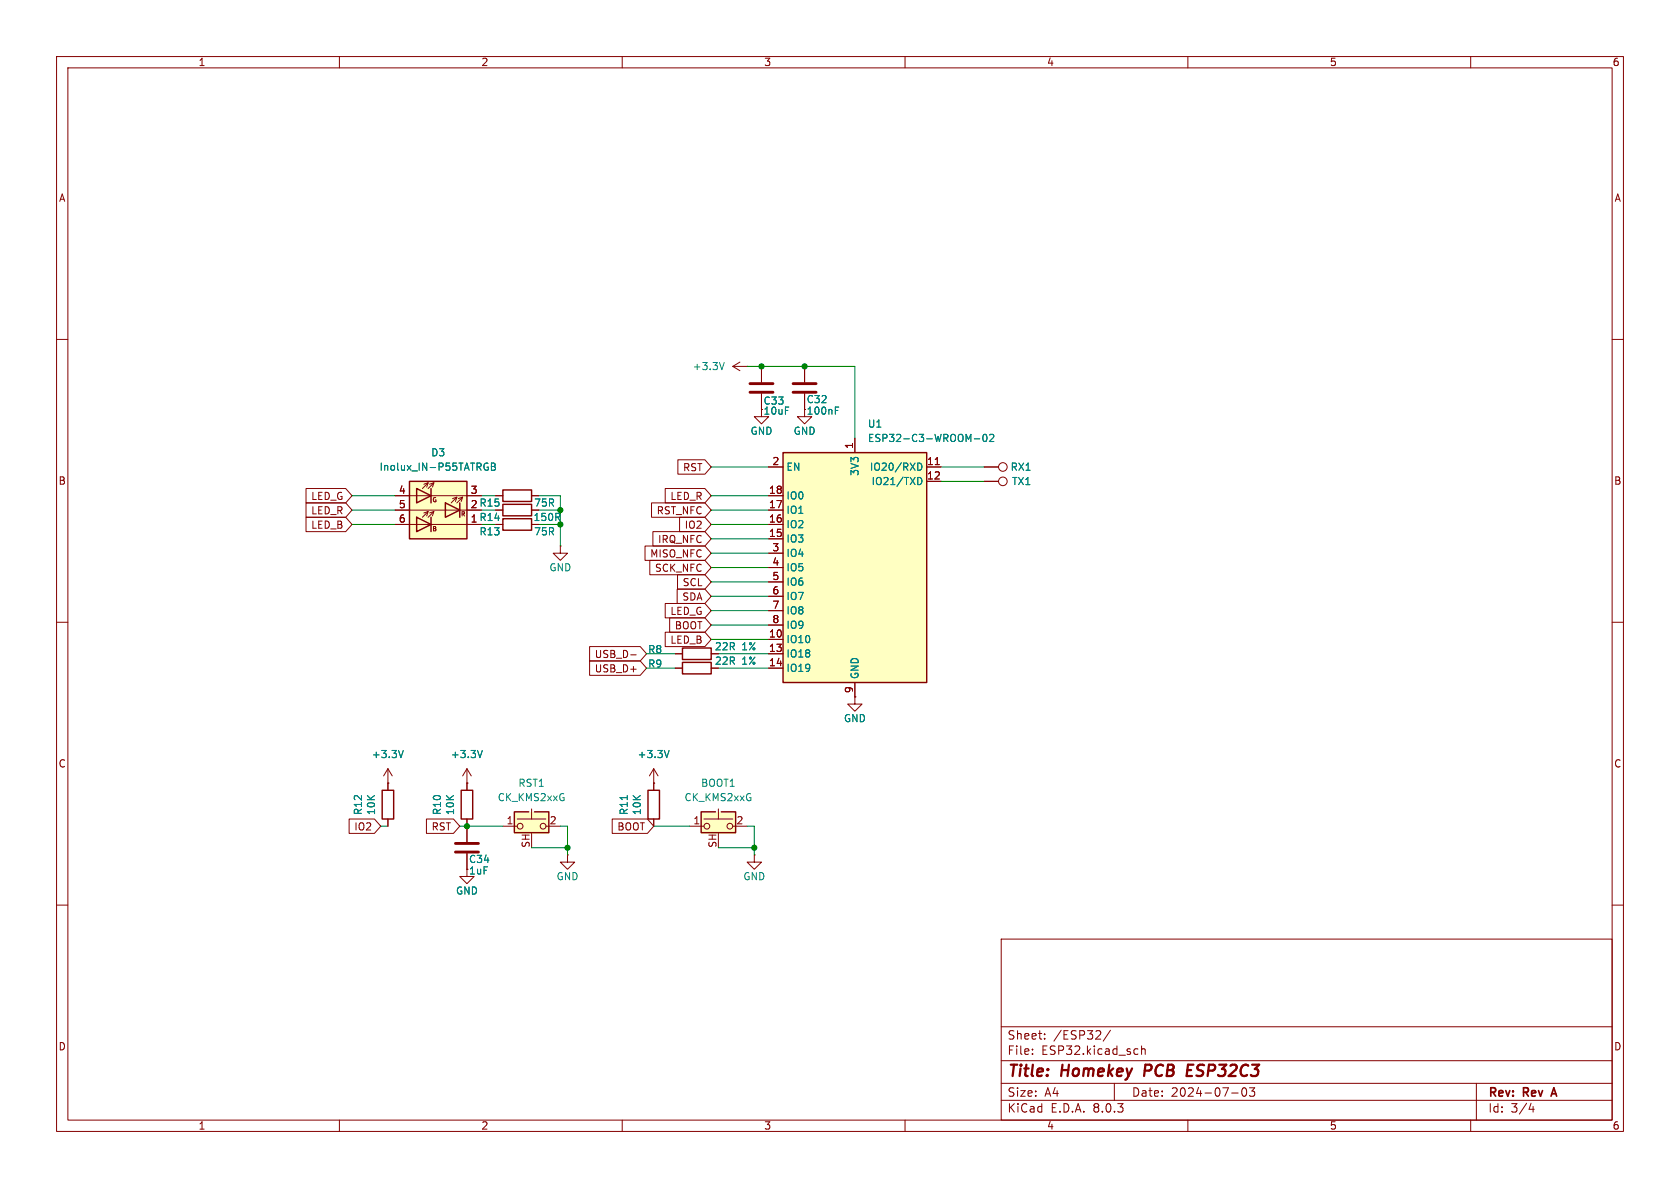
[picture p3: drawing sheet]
<svg xmlns="http://www.w3.org/2000/svg" width="297mm" height="210mm" viewBox="0 0 297 210" stroke-linecap="round" stroke-linejoin="round" font-family="sans-serif">
<g fill="none" stroke="#840000" stroke-width=".18">
<path d="M10 10h277v190h-277zM12 12h273v186h-273zM60 10v2M110 10v2M160 10v2M210 10v2M260 10v2M10 60h2M285 60h2M134.6 69.6v4.1h1.3l-1.3 1.2-1.3-1.2h1.3M134.6 64.8v2.8M10 110h2"/>
<path d="M119.4 115.6h1.2M285 110h2M10 160h2M285 160h2M177 166h108v32h-108zM60 198v2M110 198v2M160 198v2M177 194.5h108M177 191.5h108M177 187.5h108M177 181.5h108"/>
<path d="M182.5 186.3v.1M182.5 185.5v.1M184.7 183.6v.1M184.7 182.8v.1M196.3 182.1l-1.3 2M197 191.5v3M201 185.4l.2 .1M201.2 186.3l-.2 .1M201.8 184.9v1.5M201.8 185.5l.2-.1 .4 .1 .1 .9M210 198v2M217.7 193.2h1.2"/>
<path d="M219.7 192.4l.2-.1a.81 .81 0 0 1 .6 .6 .81 .81 0 0 1-.3 .8l-.2 .1a.81 .81 0 0 1-.3-1.4zM220.9 192.3h.9l-.5 .6 .4 .1v.7l-.2 .1h-.4l-.2-.1M260 198v2M261 191.5v6.5M270.7 195l-.4 1.1h.9M271 195.6v1"/>
</g>
<path d="M274.3 193.4h.8M274.7 192.3l-.5 1.5" fill="none" stroke="#840000" stroke-width=".3"/>
<path d="M202.5 188.2l-.2 2M209.8 190.2h.9M209.9 189.2h.7M210 188.2h1" fill="none" stroke="#840000" stroke-width=".4"/>
<path d="M120.6 114.6h5.1v2h-5.1z" fill="none" stroke="#840000" stroke-width=".25"/>
<path d="M132.6 69.3h4.1M132.6 67.8h4.1" fill="none" stroke="#840000" stroke-width=".51"/>
<path d="M138.4 80h25.4v40.7h-25.4z" fill="#ffffc2"/>
<path d="M138.4 80h25.4v40.7h-25.4zM114.6 139.7h2v5.1h-2z" fill="none" stroke="#840000" stroke-width=".25"/>
<g fill="none" stroke="#840000" stroke-width=".18">
<path d="M142.2 69.6v4.1h1.3l-1.3 1.2-1.2-1.2h1.2M142.2 64.8v2.8M151.1 77.5v2.5M99.1 96.5v1.3h1.2l-1.2 1.3-1.3-1.3h1.3M99.1 96.5h.1M135.9 82.6h2.5M135.9 95.3h2.5M135.9 92.7h2.5M135.9 90.2h2.5M135.9 87.6h2.5M135.9 97.8h2.5M163.8 82.6h2.6"/>
<path d="M163.8 85.1h2.6M165.3 82.1h.8M174 82.6h2.5M174 85.1h2.5M135.9 113h2.5M135.9 115.6h2.5M135.9 118.1h2.5M135.9 100.3h2.5M135.9 102.9h2.5M135.9 105.4h2.5M135.9 108h2.5M135.9 110.5h2.5"/>
<path d="M115.6 138.4h.1M115.6 135.9l-.8 1.3M115.6 135.9v3.8M115.6 135.9l.7 1.3M151.1 123.2v1.3h1.3l-1.3 1.2-1.2-1.2h1.2M151.1 123.2h.1M151.1 120.7v2.5M115.6 144.8v1.3"/>
<circle cx="177.3" cy="82.5" r=".76"/>
<circle cx="177.3" cy="85.1" r=".76"/>
</g>
<path d="M147.7 72.6h.4M147.7 72h.6M172.2 77.6h1M173.9 76.8h.2a.68 .68 0 0 1 .4 .6 .68 .68 0 0 1-.4 .6 .84 .84 0 0 1-.2-1.2zM175 76.9l.4-.1 .3 .3-.8 .9h.8M162.3 81.9a.64 .64 0 0 1 .7 .6 .64 .64 0 0 1-.7 .6M162.3 84.4a.64 .64 0 0 1 .7 .6 .64 .64 0 0 1-.7 .7M118.3 132.7l-.4 1.2M110.9 140.6v.8" fill="none" stroke="#008484" stroke-width=".18"/>
<path d="M140.2 67.8h4.1M140.2 69.3h4.1" fill="none" stroke="#840000" stroke-width=".51"/>
<path d="M124 143.5h6v3.8h-6z" fill="#ffffc2"/>
<g fill="none" stroke="#840000" stroke-width=".18">
<path d="M87.6 87.6h1.3M94 87.6h1.2M121.9 146.1h2.6M124.5 144.8h5M127 143v1.8M129.5 146.1h2.6M133.3 151.1v1.3h1.3l-1.3 1.3-1.2-1.3h1.2M133.3 151.1h.1"/>
<circle cx="125" cy="146.1" r=".51"/>
<circle cx="129" cy="146.1" r=".51"/>
</g>
<path d="M88.9 86.6h5.1v2h-5.1zM126.5 143.5h-2.5v3.7h6v-3.7h-2.5" fill="none" stroke="#840000" stroke-width=".25"/>
<path d="M72.4 85.1h10.1v10.2h-10.1z" fill="#ffffc2"/>
<path d="M72.4 85.1h10.1v10.2h-10.1zM73.7 91.4l2.5 1.3-2.5 1.3zM73.7 86.4l2.5 1.2-2.5 1.3zM76.2 86.4v2.5M76.2 91.4v2.6M78.7 88.9l2.6 1.3-2.6 1.2zM81.3 88.9v2.5M88.9 91.7h5.1v2h-5.1zM88.9 89.2h5.1v2h-5.1zM120.6 117.1h5.1v2h-5.1zM67.6 139.7h2v5.1h-2zM81.5 139.7h2.1v5.1h-2.1z" fill="none" stroke="#840000" stroke-width=".25"/>
<g fill="none" stroke="#840000" stroke-width=".18">
<path d="M129.5 64.8l1.3 .7M129.5 64.8h2.6M130.8 64l-1.3 .8M132.1 64.8h.1M69.8 92.7h15.3M69.8 90.2h12.7M69.8 87.6h15.3M74.9 85.6l.8-.3-.3 .8M74.9 90.7l.8-.3-.3 .8M75.7 90.4l-1 1M75.7 85.3l-1 1.1M75.9 90.7l.8-.3-.2 .8"/>
<path d="M75.9 85.6l.8-.3-.2 .8M76.7 90.4l-1 1M76.7 85.3l-1 1.1M80 88.1l.8-.2-.3 .7M80.8 87.9l-1 1M81 88.1l.8-.2-.3 .7M81.8 87.9l-1 1M87.6 92.7h1.3M87.6 90.2h1.3M119.4 118.1h1.2M68.6 138.4h.1M68.6 135.9v3.8"/>
<path d="M68.6 135.9l-.8 1.3M68.6 135.9l.7 1.3M82.5 138.4h.1M82.5 135.9v3.8M82.5 135.9l-.7 1.3M82.5 135.9l.8 1.3M68.6 144.8v1.3M82.5 150.9v4h1.3l-1.3 1.3-1.2-1.3h1.2M82.5 144.8v4"/>
</g>
<path d="M128 64.1l-.4 1.2M85.8 81.9h.5M86.1 82.6h.2v.4l-.2 .1h-.3M86.9 81.9h.4l.2 .2-.2 .4 .2 .1 .1 .3-.2 .2h-.5zM86.9 82.5h.4M71.3 132.7l-.4 1.2M85.3 132.7l-.5 1.2" fill="none" stroke="#008484" stroke-width=".18"/>
<path d="M80.5 149.1h4.1M80.5 150.6h4.1" fill="none" stroke="#840000" stroke-width=".51"/>
<path d="M90.9 143.5h6.1v3.8h-6.1z" fill="#ffffc2"/>
<g fill="none" stroke="#840000" stroke-width=".18">
<path d="M134.6 64.8v2.8M134.6 69.6v2.8M142.2 64.8v2.8M142.2 69.6v2.8M151.1 77.5v2.5M54.1 86.4h7l1.1 1.2-1.1 1.3h-7zM54.1 88.9h7l1.1 1.3-1.1 1.2h-7zM54.1 91.4h7l1.1 1.3-1.1 1.3h-7zM69.8 87.6h2.6M69.8 92.7h2.6M69.8 90.2h2.6M82.5 87.6h2.6"/>
<path d="M82.5 92.7h2.6M87.6 87.6h1.3M87.6 92.7h1.3M87.6 90.2h1.3M94 87.6h1.2M114 96.5h10.6l1.1 1.3-1.1 1.3h-10.6zM114.9 99.1h9.7l1.1 1.2-1.1 1.3h-9.7zM115.2 88.9h9.4l1.1 1.3-1.1 1.2h-9.4zM115.4 94h9.2l1.1 1.3-1.1 1.2h-9.2zM117.6 86.4h7l1.1 1.2-1.1 1.3h-7zM119.8 81.3h4.8l1.1 1.3-1.1 1.2h-4.8zM120.1 91.4h4.5l1.1 1.3-1.1 1.3h-4.5z"/>
<path d="M135.9 87.6h2.5M135.9 92.7h2.5M135.9 90.2h2.5M135.9 82.6h2.5M135.9 95.3h2.5M135.9 97.8h2.5M163.8 82.6h2.6M163.8 85.1h2.6M165.3 82.1h.8M174 82.6h2.5M174 85.1h2.5M104.2 114.3h9l1.1 1.3-1.1 1.2h-9z"/>
<path d="M104.2 116.8h9l1.1 1.3-1.1 1.3h-9zM111.5 115.8h1M117.6 106.7h7l1.1 1.3-1.1 1.2h-7zM117.6 111.8h7l1.1 1.2-1.1 1.3h-7zM118.4 109.2h6.2l1.1 1.3-1.1 1.3h-6.2zM119.4 118.1h1.2M119.4 115.6h1.2M119.7 104.1h4.9l1.1 1.3-1.1 1.3h-4.9zM119.8 101.6h4.8l1.1 1.3-1.1 1.2h-4.8zM135.9 118.1h2.5M135.9 115.6h2.5M135.9 113h2.5"/>
<path d="M135.9 100.3h2.5M135.9 102.9h2.5M135.9 105.4h2.5M135.9 108h2.5M135.9 110.5h2.5M68.6 138.4h.1M68.6 138.4v1.3M82.5 138.4h.1M82.5 138.4v1.3M115.6 138.4h.1M115.6 138.4v1.3M151.1 123.2h.1"/>
<path d="M151.1 120.7v2.5M61.7 144.8h4.5l1.1 1.3-1.1 1.2h-4.5zM68.6 144.8v1.3M75.4 144.8h4.8l1.1 1.3-1.1 1.2h-4.8zM82.5 144.8v4M82.5 150.9v2.8M88.9 146.1h2.5M91.4 144.8h5.1M94 143v1.8M96.5 146.1h2.6M100.3 151.1v1.3h1.3l-1.3 1.3-1.2-1.3h1.2M100.3 151.1h.1"/>
<path d="M108.2 144.8h6.3l1.1 1.3-1.1 1.2h-6.3zM115.6 144.8v1.3"/>
<circle cx="91.9" cy="146.1" r=".51"/>
<circle cx="96" cy="146.1" r=".51"/>
</g>
<path d="M93.5 143.5h-2.6v3.7h6.1v-3.7h-2.5" fill="none" stroke="#840000" stroke-width=".25"/>
<g fill="none" stroke="#008400" stroke-width=".18">
<path d="M132.1 64.8h19v12.7M62.2 87.6h7.6M62.2 92.7h7.6M62.2 90.2h7.6M85.1 87.6h2.5M95.2 87.6h3.9v8.9M95.2 92.7h3.9M95.2 90.2h3.9M125.7 87.6h10.2M125.7 92.7h10.2M125.7 82.6h10.2M125.7 90.2h10.2"/>
<path d="M125.7 95.3h10.2M125.7 97.8h10.2M166.4 82.6h7.6M166.4 85.1h7.6M114.3 115.6h5.1M114.3 118.1h5.1M125.7 105.4h10.2M125.7 113h10.2M125.7 108h10.2M125.7 110.5h10.2M125.7 100.3h10.2M125.7 102.9h10.2"/>
<path d="M127 115.6h8.9M127 118.1h8.9M67.3 146.1h1.3M81.3 146.1h7.6M94 149.9h6.3M99.1 146.1h1.2v5M115.6 146.1h6.3M127 149.9h6.3M132.1 146.1h1.2v5"/>
</g>
<g fill="none" stroke="#008484" stroke-width=".18">
<path d="M147.7 72.6h.4M147.7 72h.6M172.2 77.6h1M173.9 76.8h.2a.68 .68 0 0 1 .4 .6 .68 .68 0 0 1-.4 .6 .84 .84 0 0 1-.2-1.2zM175 76.9l.4-.1 .3 .3-.8 .9h.8M85.8 81.9h.5M86.1 82.6h.2v.4l-.2 .1h-.3M86.9 81.9h.4l.2 .2-.2 .4 .2 .1 .1 .3-.2 .2h-.5zM86.9 82.5h.4M162.3 81.9a.64 .64 0 0 1 .7 .6 .64 .64 0 0 1-.7 .6M162.3 84.4a.64 .64 0 0 1 .7 .6 .64 .64 0 0 1-.7 .7M71.3 132.7l-.4 1.2"/>
<path d="M85.3 132.7l-.5 1.2M118.3 132.7l-.4 1.2M110.9 140.6v.8"/>
</g>
<g fill="#008400" stroke="#008400" stroke-width=".18">
<circle cx="99.1" cy="92.7" r=".46"/>
<circle cx="100.3" cy="149.9" r=".46"/>
<circle cx="82.5" cy="146.1" r=".46"/>
<circle cx="133.3" cy="149.9" r=".46"/>
<circle cx="99.1" cy="90.2" r=".46"/>
<circle cx="142.2" cy="64.8" r=".46"/>
<circle cx="134.6" cy="64.8" r=".46"/>
</g>
<g font-size="2.8" fill="#840000">
<text x="178" y="190.9">Title:</text>
<text x="187.7" y="190.9">Homekey</text>
<text x="203.1" y="190.9">PCB</text>
<text x="211.4" y="190.9">ESP32C3</text>
</g>
<g font-size="2.1" fill="#840000">
<text x="178" y="184">Sheet:</text>
<text x="186.2" y="184">/ESP32/</text>
<text x="178" y="186.7">File:</text>
<text x="184.1" y="186.7">ESP32.kicad_sch</text>
<text x="178" y="196.9">KiCad</text>
<text x="178" y="194.1">Size:</text>
<text x="184.7" y="194.1">A4</text>
<text x="185.7" y="196.9">E.D.A.</text>
<text x="193.3" y="196.9">8.0.3</text>
<text x="200" y="194.1">Date:</text>
<text x="207" y="194.1">2024-07-03</text>
<text x="263" y="194.3">Rev:</text>
<text x="263" y="196.9">Id:</text>
<text x="267.1" y="196.9">3/4</text>
<text x="269.4" y="194.3">Rev</text>
<text x="275.1" y="194.3">A</text>
</g>
<g font-size="1.8" fill="#840000">
<text x="35" y="11.9">1</text>
<text x="85" y="11.9">2</text>
<text x="135" y="11.9">3</text>
<text x="185" y="11.9">4</text>
<text x="235" y="11.9">5</text>
<text x="285" y="11.9">6</text>
<text x="10.3" y="35.9">A</text>
<text x="285.3" y="35.9">A</text>
<text x="142.5" y="73.5">100nF</text>
<text x="120.7" y="83.5">RST</text>
<text x="136.5" y="82.3">2</text>
<text x="150.9" y="79.4" transform="rotate(-90 150.9 79.4)">1</text>
<text x="163.8" y="82.3">11</text>
<text x="10.3" y="85.9">B</text>
<text x="54.9" y="88.6">LED_G</text>
<text x="70.4" y="87.4">4</text>
<text x="70.4" y="89.9">5</text>
<text x="83.1" y="89.9">2 R15</text>
<text x="83.1" y="87.4">3</text>
<text x="94.3" y="89.8">75R</text>
<text x="118.4" y="88.6">LED_R</text>
<text x="135.8" y="89.9">17</text>
<text x="135.8" y="87.4">18</text>
<text x="163.8" y="84.8">12</text>
<text x="285.3" y="85.9">B</text>
<text x="54.9" y="91.1">LED_R</text>
<text x="54.9" y="93.7">LED_B</text>
<text x="70.4" y="92.5">6</text>
<text x="116" y="91.1">RST_NFC</text>
<text x="121" y="93.7">IO2</text>
<text x="135.8" y="95">15</text>
<text x="135.8" y="92.5">16</text>
<text x="114.8" y="98.7">MISO_NFC</text>
<text x="115.7" y="101.3">SCK_NFC</text>
<text x="116.2" y="96.2">IRQ_NFC</text>
<text x="136.5" y="97.5">3</text>
<text x="136.5" y="100.1">4</text>
<text x="120.5" y="106.4">SDA</text>
<text x="120.6" y="103.8">SCL</text>
<text x="136.5" y="102.6">5</text>
<text x="136.5" y="105.2">6</text>
<text x="136.5" y="107.7">7</text>
<text x="118.4" y="108.9">LED_G</text>
<text x="118.4" y="114">LED_B</text>
<text x="119.2" y="111.4">BOOT</text>
<text x="135.8" y="112.8">10</text>
<text x="136.5" y="110.2">8</text>
<text x="105" y="116.5">USB_D-</text>
<text x="105" y="119.1">USB_D+</text>
<text x="126.3" y="115.2">22R</text>
<text x="126.3" y="117.7">22R</text>
<text x="135.8" y="115.3">13</text>
<text x="135.8" y="117.9">14</text>
<text x="150.9" y="122.6" transform="rotate(-90 150.9 122.6)">9</text>
<text x="10.3" y="135.9">C</text>
<text x="285.3" y="135.9">C</text>
<text x="62.5" y="147">IO2</text>
<text x="76.2" y="147">RST</text>
<text x="89.5" y="145.8">1</text>
<text x="93.7" y="150" transform="rotate(-90 93.7 150)">SH</text>
<text x="97.1" y="145.8">2</text>
<text x="109" y="147">BOOT</text>
<text x="122.5" y="145.8">1</text>
<text x="126.7" y="150" transform="rotate(-90 126.7 150)">SH</text>
<text x="130.1" y="145.8">2</text>
<text x="10.3" y="185.9">D</text>
<text x="285.3" y="185.9">D</text>
<text x="35" y="199.9">1</text>
<text x="85" y="199.9">2</text>
<text x="135" y="199.9">3</text>
<text x="185" y="199.9">4</text>
<text x="235" y="199.9">5</text>
<text x="285" y="199.9">6</text>
</g>
<g font-size="1.8" fill="#008484">
<text x="122.4" y="65.6">+3.3V</text>
<text x="134.9" y="71.7">C33</text>
<text x="142.5" y="71.5">C32</text>
<text x="132.6" y="77.1">GND</text>
<text x="134.9" y="73.5">10uF</text>
<text x="140.2" y="77.1">GND</text>
<text x="153.3" y="75.8">U1</text>
<text x="67" y="83.4">Inolux_IN-P55TATRGB</text>
<text x="76.1" y="80.9">D3</text>
<text x="138.9" y="83.4">EN</text>
<text x="153.3" y="78.3">ESP32-C3-WROOM-02</text>
<text x="153.7" y="83.4">IO20/RXD</text>
<text x="178.6" y="83.4">RX1</text>
<text x="138.9" y="88.5">IO0</text>
<text x="152" y="84.2" transform="rotate(-90 152 84.2)">3V3</text>
<text x="154" y="86">IO21/TXD</text>
<text x="178.8" y="86">TX1</text>
<text x="83.1" y="92.5">1 R14</text>
<text x="84.7" y="94.8">R13</text>
<text x="94.2" y="92.3">150R</text>
<text x="94.3" y="94.8">75R</text>
<text x="138.9" y="93.6">IO2</text>
<text x="138.9" y="91">IO1</text>
<text x="97" y="101.2">GND</text>
<text x="138.9" y="96.1">IO3</text>
<text x="138.9" y="98.7">IO4</text>
<text x="138.9" y="101.2">IO5</text>
<text x="138.9" y="103.7">IO6</text>
<text x="138.9" y="106.3">IO7</text>
<text x="138.9" y="113.9">IO10</text>
<text x="138.9" y="108.8">IO8</text>
<text x="138.9" y="111.4">IO9</text>
<text x="114.5" y="115.7">R8</text>
<text x="114.5" y="118.2">R9</text>
<text x="131.1" y="115.2">1%</text>
<text x="131.1" y="117.7">1%</text>
<text x="138.9" y="116.4">IO18</text>
<text x="138.9" y="119">IO19</text>
<text x="152" y="120.1" transform="rotate(-90 152 120.1)">GND</text>
<text x="149.1" y="127.9">GND</text>
<text x="65.6" y="134.2">+3.3V</text>
<text x="79.6" y="134.2">+3.3V</text>
<text x="112.6" y="134.2">+3.3V</text>
<text x="87.9" y="141.8">CK_KMS2xxG</text>
<text x="91.5" y="139.3">RST1</text>
<text x="120.9" y="141.8">CK_KMS2xxG</text>
<text x="123.8" y="139.3">BOOT1</text>
<text x="64.2" y="144.2" transform="rotate(-90 64.2 144.2)">R12</text>
<text x="66.5" y="144.2" transform="rotate(-90 66.5 144.2)">10K</text>
<text x="78.2" y="144.2" transform="rotate(-90 78.2 144.2)">R10</text>
<text x="80.5" y="144.2" transform="rotate(-90 80.5 144.2)">10K</text>
<text x="111.2" y="144.2" transform="rotate(-90 111.2 144.2)">R11</text>
<text x="113.5" y="144.2" transform="rotate(-90 113.5 144.2)">10K</text>
<text x="82.8" y="154.8">1uF</text>
<text x="82.8" y="152.8">C34</text>
<text x="98.3" y="155.8">GND</text>
<text x="131.3" y="155.8">GND</text>
<text x="80.5" y="158.3">GND</text>
</g>
<g font-size="1.1" fill="#840000">
<text x="76.3" y="89">G</text>
<text x="76.3" y="94.1">B</text>
<text x="81.4" y="91.5">R</text>
</g>
</svg>
